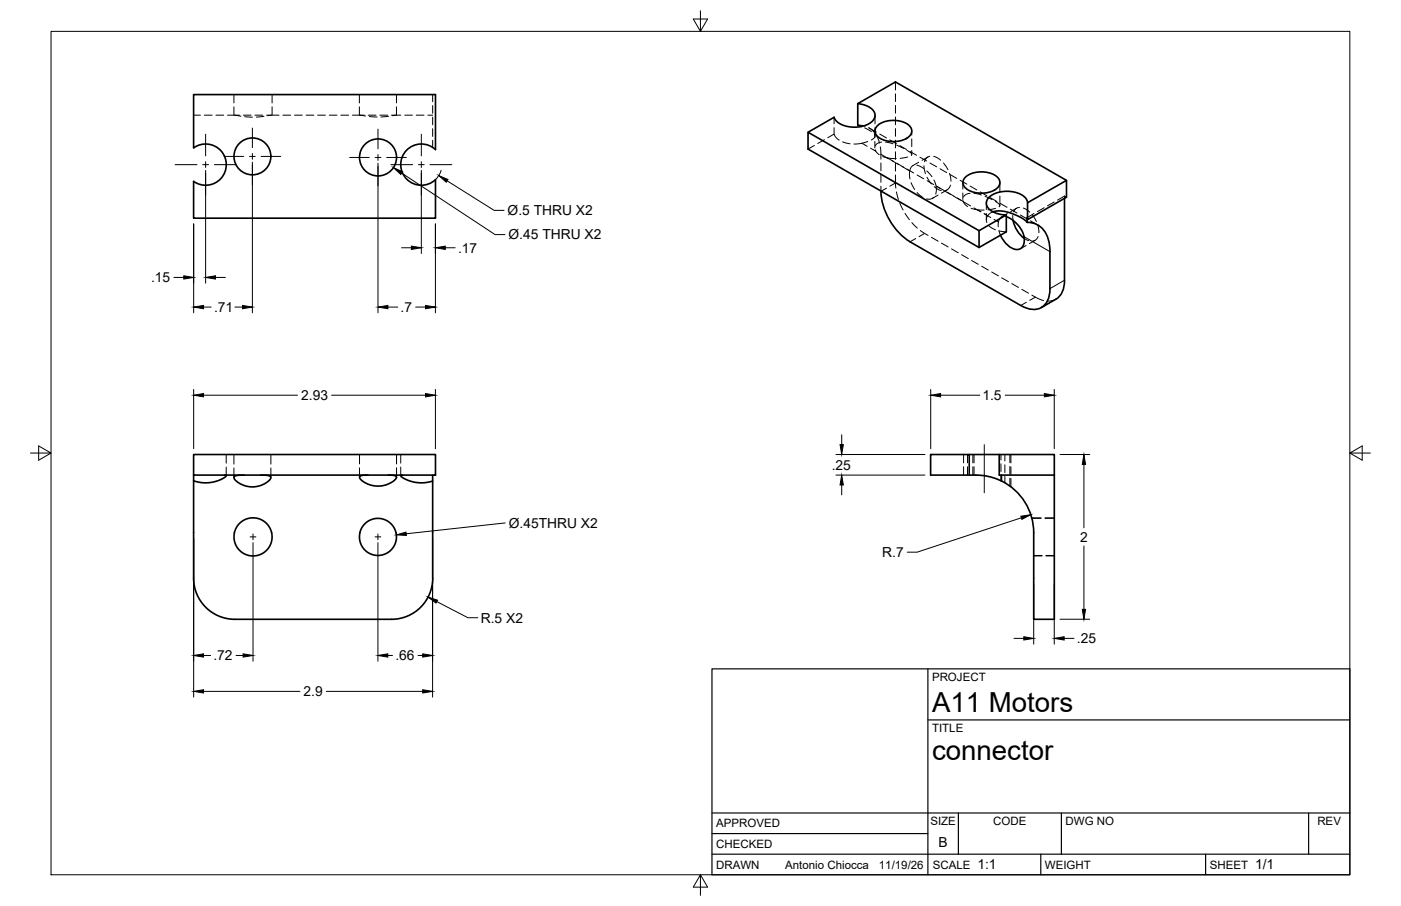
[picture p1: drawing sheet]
<svg xmlns="http://www.w3.org/2000/svg" width="432mm" height="279mm" viewBox="0 0 432 279" stroke-linecap="round" stroke-linejoin="round" font-family="sans-serif">
<!-- layer: Visible -->
<g fill="none" stroke="#000" stroke-width=".51">
<path d="M59.7 29.2h74.5v16.9a6.4 6.4 0 0 0-8.9 .2 6.4 6.4 0 0 0 0 8.9 6.4 6.4 0 0 0 8.9 .2v11.9h-74.5v-11.4a6.4 6.4 0 0 0 10-5.1 6.4 6.4 0 0 0-10-5.2zM264.4 32v6.6l1.1 .4M264.4 32l11.6-6.7 52.7 30.3M264.4 32a5.5 5.5 0 0 1 5.3 3.2 3.4 3.4 0 0 1-3.1 3.5 9.2 9.2 0 0 1-8.9-1.4l-.6-1.1-8.1 4.6M270.7 38.5a8.1 8.1 0 0 1 9.8 .5 2.33 2.33 0 0 1-1.1 3.7 8.3 8.3 0 0 1-9.2-.9 2.17 2.17 0 0 1 .5-3.3zM271.5 58.9a19.9 19.9 0 0 0 9 15.7l34.1 19.6a5.5 5.5 0 0 0 8-.9 7.8 7.8 0 0 0 1-4.3v-11.4a8.8 8.8 0 0 0-4.1-8.4l-2.9-.6M297.8 54.4a8.2 8.2 0 0 1 9.9 .5 2.35 2.35 0 0 1-1.2 3.7 8.3 8.3 0 0 1-9.2-.9 2.19 2.19 0 0 1 .5-3.3zM301.8 71.1l8.4-4.8v5.2l-8.4 4.8-52.8-30.3v-5.2l52.8 30.3v5.2M306 65.3l2.4-.3 2.6 .5 3.5 1.5 2.1 1.6M310.2 66.8l1.5 .8 1.7 1.4 1.3 1.8 .8 1.7a4.1 4.1 0 0 1-1 4.2 4.3 4.3 0 0 1-4.8-2l-1.3-2.2M312.2 68a9.2 9.2 0 0 0 3.5 5.5M316.7 62.5l12-6.9v5.2l-12 6.9z"/>
<path d="M316.7 67.7l-.1-.6v1.5M316.7 62.5a5.2 5.2 0 0 0-5.3-3.5 7.8 7.8 0 0 0-7 2.4 2.73 2.73 0 0 0 1.8 4l1.8 .6 2.2 .3M328.1 61.2v25.2a6.4 6.4 0 0 1-2.6 5.9l-4.5 2.5M59.7 140.2h74.5v6.3h-74.5zM59.7 146.5v1.8M69.2 146.5l.5 .2-.8 .7-3.2 1.3-3 .2-3-.6v30a12.7 12.7 0 0 0 12.7 12.7h48.3a12.7 12.7 0 0 0 12.6-12.7v-30l-2.7 .6-2.9-.2-3.2-1.2-1-.8 .5-.2M75.2 146.5l-2.5 .2-.5 .3-.1 .5 .9 1 1.2 .8 1.4 .6 2 .3 2-.3 1.7-.6 1.5-1 .7-.9-.1-.4-.6-.3-2.5-.2M113.3 146.5l-2 .2-.5 .6 .7 .8 1 .8 1.9 .7 1.7 .3 1.7-.1 1.8-.5 1.6-.9 1-1.1v-.3l-.5-.3-2-.2M133.3 146.5v1.8M298.7 146.5v-6.3h-11.9v6.3l15.5 .1 3.3 .6 3.1 1.1M298.7 140.2h9.3M308 140.2h17v6.3h-17z"/>
<path d="M308.7 146.5v1.8M325 146.5v44.5h-6.4v-26.7a17.8 17.8 0 0 0-9.9-16M83.7 164.3l-.5-1.4-1.2-1.6-1.4-1-2-.6-1.7 .1-1.6 .5-1.6 1.2-1 1.5a5.9 5.9 0 0 0 4.6 8.4 5.9 5.9 0 0 0 6.4-7.1M110.9 164.3l.8-1.9 1.1-1.2 1.2-.8 2-.5 1.7 .1 1.6 .6 1.1 .8 1.2 1.6a5.7 5.7 0 0 1-4.4 8.3 5.7 5.7 0 0 1-6.3-7"/>
<circle cx="77.8" cy="48.2" r="5.7"/>
<circle cx="116.5" cy="48.5" r="5.7"/>
</g>
<!-- layer: Hidden -->
<g fill="none" stroke="#000" stroke-width=".31">
<path d="M59.7 35.5h2.1M63 35.5h2.4M66.5 35.5h2.4M70.1 35.5h2.2l2 .3M72.1 29.2v2.6M72.1 32.9v2.6M72.2 35.5h1.6M75 35.5h2.4M75.4 36l2.4 .1M78.6 35.5h2.4M81.4 35.9l-2.4 .2M82.1 35.5h1.6"/>
<path d="M83.9 29.2v2.6M83.9 32.9v2.6M86 35.5l-3.5 .2M87.2 35.5h2.4M90.8 35.5h2.4M94.3 35.5h2.4M97.9 35.5h2.4M101.5 35.5h2.4M105.1 35.5h2.3M108.6 35.5h2.3M110.8 29.2v2.6M110.8 32.9v2.6"/>
<path d="M110.9 35.5l1.7 .3M110.9 35.5h1.4M113.5 35.5h2.4M113.8 35.9l2.4 .2M117.1 35.5h2.4M119.8 35.9l-2.4 .2M120.6 35.5h1.4M122.2 29.2v2.6M122.2 32.9v2.6M123.5 35.5l-2.6 .2M124.7 35.5h2.4M128.3 35.5h2.4"/>
<path d="M131.9 35.5h1.4M133.3 29.2v2.2M133.3 32.6v2.3M133.3 36.1v2.4M133.3 39.7v2.4M257.1 36.2v2M257.1 39.4v2M264.4 38.6l2.3 .3M266.5 39.4l2.1 1.2M267.7 39.4l1.8 1.5M267.8 39.4l2.3 1.3M269.7 35.6v2.6"/>
<path d="M269.7 39.3v2.7M276 25.3v2.4M276 28.9v2.4M276 32.5v2.4M276 36.1v2.4M276 39.7v2.3M133.3 43.3v2.2M251 44.9l-2 1.1M254.1 43.1l-2.1 1.2M255.1 42.5l2-1.1 .4 .7 1.1 1.1M259.7 43.8l2.3 .5M267.5 43.6l-2.5 .7-1.8 .1"/>
<path d="M269.5 41.4l.2 .4-.1 .5-1.1 .9M269.6 40.4v2M269.6 43.6v2M269.7 46.2l.5 .8 .8 .7M270.2 41.9l.9 2.2M271.1 41.3l2.1 1.2M271.3 45.3l.2 3.8M271.5 50.3v2.4M271.5 53.8v2.4M271.5 57.4v1.5M271.7 43.8l-1.2 .4-.7 .8M272.1 48.3l2.2 .5 1.9 .1"/>
<path d="M272.9 43.8l2.3 .5M274.2 43.1l2.1 1.2M276 54l.1 4M276 43.2v2.4M276 46.8v2.4M276 50.4v2.4M276.3 59.2l.6 2.3M276.3 44.7l2.2 1.1M277.3 44.9l2.1 1.2M279.5 46.4l1.4 .9v.6M279.8 48.4l-2.4 .4M280.4 46.7l2.1 1.2"/>
<path d="M280.8 56.3l1.1 2.1M281 40.4v1.3M281 42.8v2.4M281 46.4v1.2M281.4 51l-.7 .7-.3 1 .1 2.5M282.6 50.9l2.1 1.1M282.7 59.4l1.8 1.5M283.1 50l-1.8 1.1M283.5 48.5l2.1 1.2M284.8 51.1l.4 2.4M285.6 52.7l1.6 1.8M285.7 54.7l1.4 2"/>
<path d="M286 48.4l-1.8 1M286.6 48.2l-1 .5-.7 1.2M286.6 50.3l2.1 1.2M287.8 48.2l2.1 1.2M287.8 55.5l.8 2.5-.2 1.9M288 57.6l2.1 1.2M289.7 52l2.1 1.2M290.8 50.3l1.4 2M291.9 58.6l-1.8 1M292.7 53.5l.4 2.4M292.8 53.8l2.1 1.2M292.9 57.1l-.5 1.1-1.1 .6"/>
<path d="M295.9 55.6l2.1 1.2M296.8 56.3v2M296.8 59.5v2M299 59.6l-1.3 .4-.7 .7M299 57.4l2.1 1.2M300.2 59.6l2.3 .5M302.1 59.2l2.1 1.2M308.2 56.3v2.9M277.3 62.6l1 2.1M278.9 65.8l1.4 2M281.1 68.7l1.6 1.7M283.7 71.1l2.3 1.5"/>
<path d="M287.1 73.2l2 1.2M287.8 60.9l-1 .5-1.2-.1M289.1 60.2l-1.7 1M290.2 75l2 1.2M293.3 76.8l2 1.2M296.4 78.5l2 1.2M296.8 61.9v.1a2.83 2.83 0 0 0 1.4 1.7M299.3 64.2l2 .5 2 .1M303.6 60.5l2.2 1.1M304 62.7v1.9M304 65.8v2M304.8 69.6l2 1.3"/>
<path d="M305.2 61l2.1 1.1M306 65.3l-.3 .2a2.56 2.56 0 0 0-1.5 3.1M306.8 62.1l1.2 1 .2 .4-.3 .3M306.9 64.3l-2.4 .4M307.9 71.1l.5 1.4M308 71.2l2.2 .3M308.2 60.5v2.9M308.3 62.7l2.1 1.2M309.2 66.7l-.7 .3-.6 .8-.2 2.1M310.5 65.8l-1.8 1.1M311.4 64.5l2.1 1.2M312.1 66.4l.1 1.6"/>
<path d="M313.3 64.2l-1.8 1.1M314.2 64l-1 .3-.8 1M314.5 66.3l2 1.2M315.4 64.2l2 1.2M315.7 73.5l1.3 .7M316.3 75.7l-1.8 1M317.6 68.1l2.3 1.3M318.2 66.3l1.2 2M318.7 65.8l-2.1 1.3M319 74.1l-1.7 1M319.8 69.4l.4 2.4M320 72.9l-.8 1.1-1 .4"/>
<path d="M321.8 64.1l-2.1 1.2M324.9 62.3l-2.1 1.2M328.1 60.5l-2.2 1.2M328.1 60.5l.6 .3M328.1 60.5v.7M299.5 80.3l2 1.2M302.6 82.1l2 1.2M305.6 83.9l2.1 1.2M308.7 85.7l2.1 1.2M311.8 87.5l2.1 1.1M314.9 89.2l2.1 1.2M318 91l1.8 1 1.8 .7"/>
<path d="M325.4 92.3l-1 .4-1.6 .1M69.7 140.2v2.6M69.7 144v2.7M72.1 140.2v2.9M72.1 144.3v3M83.5 140.2v2.9M83.5 144.3v3M110.8 140.2v2.9M110.8 144.3v2.9M122.2 140.2v2.9M122.2 144.3v2.9M123.5 140.2v2.6"/>
<path d="M123.5 144v2.7M297 140.2v2.5M297 143.9v2.6M298.2 140.2v2.5M298.2 143.9v2.6M299.8 140.2v2.5M299.8 143.9v2.6M300.2 140.2v2.5M300.2 143.9v2.6M308.5 140.2v1.6M308.5 143v2.4M308.5 146.6v1.7"/>
<path d="M309.7 140.2v2M309.7 143.3v2.4M309.7 146.9v2M311.3 140.2v2.5M311.3 143.8v2.4M311.3 147.4v2.5M311.6 140.2v2.6M311.6 144v2.3M311.6 147.6v2.6M318 159.7h2.9M318 159.9h2.9M322.1 159.7h2.9"/>
<path d="M322.1 159.9h2.9M318.6 171.5h2.6M318.6 171.3h2.6M322.4 171.5h2.6M322.4 171.3h2.6"/>
</g>
<!-- layer: Visible Narrow -->
<path d="M315.6 73l8 4.6M328.1 86.4l-4.5 2.6" fill="none" stroke="#000" stroke-width=".31"/>
<!-- layer: Hidden Narrow -->
<g fill="none" stroke="#000" stroke-width=".31">
<path d="M265.7 44.2l1.6 .9M268.3 45.7l1.6 .9M271.5 47.6l2.4 1.4M273.2 58l-1.7 1M273.5 48.7l1.9 1.1M274.9 49.6l2.1 1.1M276 56.4l-1.7 1M276.4 50.4l2.1 1.2M278 51.3l2.4 1.4M279.5 52.2l2.1 1.1M282.6 54l2.1 1.1M285.7 55.7l2.1 1.2"/>
<path d="M288.5 57.4l1.4 .8M288.8 57.5l2.1 1.2M290.9 58.8l2.1 1.1M291.9 59.3l2.1 1.2M282.2 73.6l-1.7 1M285 72l-1.7 1M294 60.5l2.1 1.2M295 61.1l1.9 1M297.1 62.3l2 1.2M300.2 64.1l2 1.2M301.3 64.7l1.1 .6M303.3 65.9l2.1 1.2"/>
<path d="M306.4 67.7l1.3 .8M316.3 93.2l-1.7 1M319.1 91.6l-1.7 1"/>
</g>
<!-- layer: Border -->
<path d="M15.7 9.7h400.3v260.1h-400.3zM215.9 3.3v6.4l-2.2-3.8h4.4l-2.2 3.8M9.4 139.7h6.3l-3.8-2.2v4.4l3.8-2.2M416 139.7l3.8 2.2v-4.4l-3.8 2.2h6.4M215.9 269.8l2.2 3.8h-4.4l2.2-3.8v6.3" fill="none" stroke="#000" stroke-width=".31"/>
<!-- layer: Titleblock -->
<path d="M219.4 206.3h196.6v63.5h-196.6zM286 206.3v63.5M286 222h130M219.4 257.1h66.6M219.4 250.7h196.6M295.4 250.7v12.7M327.1 250.7v12.7M403.3 250.7v12.7M219.4 263.4h196.6M320.8 263.4v6.4M371.6 263.4v6.4" fill="none" stroke="#000" stroke-width=".36"/>
<!-- layer: Smart Centers -->
<g fill="none" stroke="#000" stroke-width=".31">
<path d="M77.8 39.5v6.1M116.5 39.8v6.1M54 50.8h6.7M62.5 50.8h1.8M63.4 41.4v6.7M63.4 49.9v1.8M63.4 53.4v6.8M66.1 50.8h6.7M69 48.2h6.1M76.9 48.2h1.8M77.8 47.3v1.8M77.8 50.9v6.1"/>
<path d="M80.5 48.2h6M107.8 48.6h6M115.6 48.6h1.8M116.5 47.7v1.8M116.5 51.2v6.1M119.2 48.6h6M120.5 50.8h6.7M129 50.8h1.7M129.9 41.4v6.7M129.9 49.9v1.8M129.9 53.4v6.8M132.5 50.8h6.8"/>
<path d="M303.4 137.1v14.9M77.1 165.6h1.8M78 164.7v1.8M115.6 165.6h1.8M116.5 164.7v1.8"/>
</g>
<!-- layer: FD_Dimensions -->
<g fill="none" stroke="#000" stroke-width=".31">
<path d="M63.4 52.6v34.7M77.8 50v46.5M116.5 50.3v46.2M123.8 53.4l28.8 18.9h3M129.9 52.6v25.6M136 52.5l-.7 1.6-1.1 1.3M137.8 55.8l14.5 9.1h3M59.7 69v27.5M123.8 76.4h3M134.2 69v27.5M137.2 76.4h3.1M53.6 85.6h3"/>
<path d="M62.7 94.7h2.4M66.4 85.6h3.1M72.4 94.7h2.3M119.5 94.7h3.1M128.1 94.7h3M59.7 120.1v18.3M62.7 121.9h29M102.2 121.9h28.9M134.2 120.1v18.3M259.4 134.1v3M286.9 120.1v18.3M289.9 121.9h12.1"/>
<path d="M309.8 121.9h12.1M324.9 120.1v18.3M257.6 140.2h27.5M257.6 146.5h27.5M259.4 149.6v3M314.8 159.7l-32.1 10.6h-3.1M326.7 140.2h9.2M334.1 143.2v19.6M59.7 166.1v48.9M78 167.3v36.6M116.5 167.3v36.6M133.3 166.1v48.9"/>
<path d="M155.7 161.3l-30.5 3.3M334.1 168.4v19.5M134.6 185.5l9.6 5h3.1M312.5 196.9h3.1M318.6 180v18.6M324.9 180v18.6M326.7 191h9.2M328 196.9h3M62.7 202.1h2.2M62.7 213.2h29.7M72.7 202.1h2.2M100.6 213.2h29.7"/>
<path d="M119.5 202.1h1.5M128.8 202.1h1.5"/>
</g>
<g fill="#000" stroke="#000" stroke-width=".31">
<path d="M121.3 51.7l2.8 1.3-.6 .8zM135.2 54.1l2.9 1.3-.6 .8zM126.8 75.9l3.1 .5-3.1 .5zM134.2 76.4l3-.5v1zM56.6 85l3.1 .6-3.1 .5zM59.7 94.7l3-.5v1zM63.4 85.6l3-.6v1.1zM74.7 94.2l3.1 .5-3.1 .5zM116.5 94.7l3-.5v1zM131.1 94.2l3.1 .5-3.1 .5zM59.7 121.9l3-.5v1zM131.1 121.4l3.1 .5-3.1 .5z"/>
<path d="M258.9 137.1h1l-.5 3.1zM286.9 121.9l3-.5v1zM321.9 121.4l3 .5-3 .5zM259.4 146.5l.5 3.1h-1zM314.6 159.2l3.1-.5-2.7 1.5zM334.1 140.2l.5 3h-1zM122.2 165l2.9-.9 .1 1zM131.9 184.1l3 1-.5 .9zM315.6 196.4l3 .5-3 .5zM324.9 196.9l3.1-.5v1zM333.6 187.9h1l-.5 3.1zM59.7 202.1l3-.5v1z"/>
<path d="M59.7 213.2l3-.5v1zM74.9 201.6l3.1 .5-3.1 .5zM116.5 202.1l3-.5v1zM130.3 201.6l3 .5-3 .5zM130.3 212.7l3 .5-3 .5z"/>
</g>
<g font-size="8.5">
<text x="287.3" y="219.5">A11 Motors</text>
<text x="287.3" y="234.5">connector</text>
</g>
<g font-size="4.3">
<text x="156.4" y="66.4">Ø.5 THRU X2</text>
<text x="141.2" y="77.9">.17</text>
<text x="156.7" y="73.8">Ø.45 THRU X2</text>
<text x="46.6" y="87.1">.15</text>
<text x="66" y="96.2">.71</text>
<text x="123.5" y="96.2">.7</text>
<text x="92.8" y="123.4">2.93</text>
<text x="302.8" y="123.4">1.5</text>
<text x="256.3" y="144.8">.25</text>
<text x="156.8" y="162.8">Ø.45THRU X2</text>
<text x="333" y="167.1">2</text>
<text x="271.9" y="171.8">R.7</text>
<text x="148.2" y="192">R.5 X2</text>
<text x="65.8" y="203.7">.72</text>
<text x="121.9" y="203.6">.66</text>
<text x="331.9" y="198.4">.25</text>
<text x="93.6" y="214.7">2.9</text>
<text x="289.3" y="261.2">B</text>
<text x="301.2" y="268.1">1:1</text>
<text x="386.8" y="268.1">1/1</text>
</g>
<g font-size="3.5">
<text x="287.3" y="210.1">PROJECT</text>
<text x="287.3" y="225.8">TITLE</text>
<text x="220.7" y="255.2">APPROVED</text>
<text x="286.7" y="254.5">SIZE</text>
<text x="306.1" y="254.5">CODE</text>
<text x="328.4" y="254.5">DWG NO</text>
<text x="406" y="254.5">REV</text>
<text x="220.7" y="261.5">CHECKED</text>
<text x="220.7" y="267.9">DRAWN</text>
<text x="242" y="267.9">Antonio Chiocca</text>
<text x="270.9" y="267.9">11/19/26</text>
<text x="287.5" y="267.9">SCALE</text>
<text x="322.1" y="267.9">WEIGHT</text>
<text x="372.9" y="267.9">SHEET</text>
</g>
</svg>
